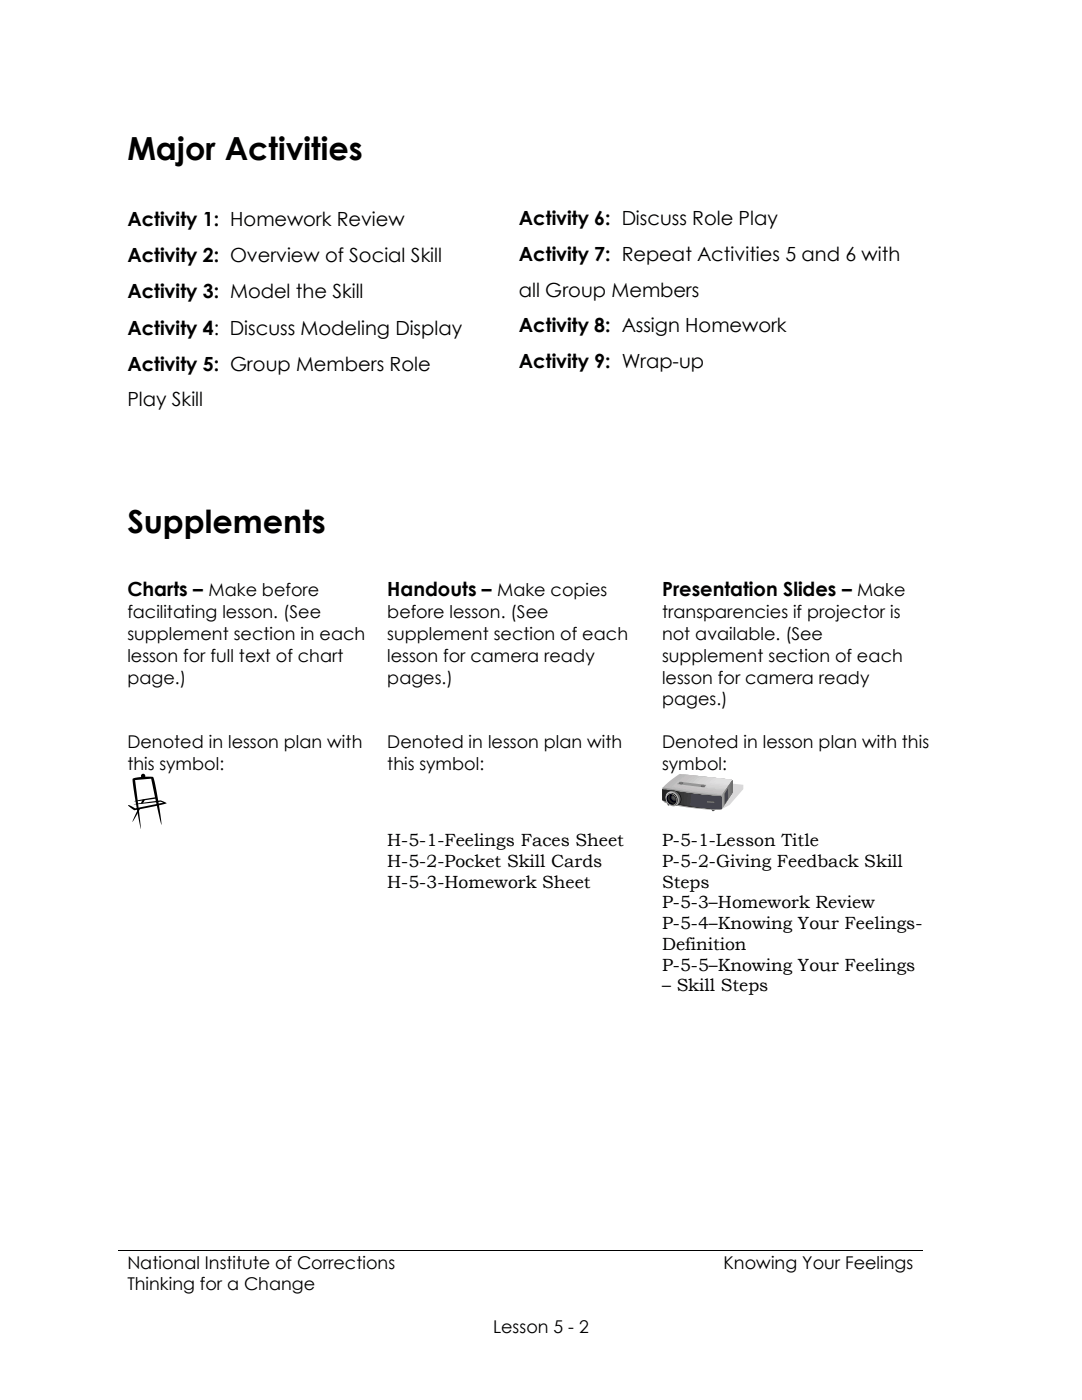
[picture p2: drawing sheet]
<svg xmlns="http://www.w3.org/2000/svg" width="216mm" height="279mm" viewBox="0 0 216 279" stroke-linecap="round" stroke-linejoin="round" font-family="sans-serif">
<path d="M23.5 249.5h78.1M101.8 249.5h4M105.9 249.5h78.3" fill="none" stroke="#000" stroke-width=".2"/>
<g fill="#000">
<path d="M101.6 249.4h.2v.2h-.2z" fill-rule="evenodd"/>
<path d="M105.8 249.4h.1v.2h-.1z" fill-rule="evenodd"/>
</g>
<g fill="#fff">
<path d="M24.6 41h.3v.2h-.3z" fill-rule="evenodd"/>
<path d="M24.6 41h.3v.2h-.3z" fill-rule="evenodd"/>
<path d="M24.9 41h69v.2h-69z" fill-rule="evenodd"/>
<path d="M93.9 41h.2v.2h-.2z" fill-rule="evenodd"/>
<path d="M93.9 41h.2v.2h-.2z" fill-rule="evenodd"/>
<path d="M24.6 41.2h.3v7.2h-.3z" fill-rule="evenodd"/>
<path d="M93.9 41.2h.2v7.2h-.2z" fill-rule="evenodd"/>
<path d="M24.6 48.4h.3v7.1h-.3z" fill-rule="evenodd"/>
<path d="M93.9 48.4h.2v7.1h-.2z" fill-rule="evenodd"/>
<path d="M24.6 62.7h.3v.2h-.3z" fill-rule="evenodd"/>
<path d="M24.6 62.7h.3v.2h-.3z" fill-rule="evenodd"/>
<path d="M24.9 62.7h69v.2h-69z" fill-rule="evenodd"/>
<path d="M93.9 62.7h.2v.2h-.2z" fill-rule="evenodd"/>
<path d="M93.9 62.7h.2v.2h-.2z" fill-rule="evenodd"/>
<path d="M24.6 55.5h.3v7.2h-.3z" fill-rule="evenodd"/>
<path d="M93.9 55.5h.2v7.2h-.2z" fill-rule="evenodd"/>
</g>
<g fill="#000">
<path d="M26.8 159.9l4.4-.8v.3z" fill-rule="evenodd"/>
<path d="M28.4 159.6l.6-.1-.5 .8-.4 .1z" fill-rule="evenodd"/>
<path d="M25.6 160.7l1.4 .6 5.6-1.1-.6-.2-5.3 .5 4.3-.6a2.26 2.26 0 0 1 2.3 .4l-5.7 1.3a1.16 1.16 0 0 1-1.6-.5z" fill-rule="evenodd"/>
<path d="M27.6 161.4l.4-.1-1.6 2.7z" fill-rule="evenodd"/>
<path d="M26.5 155.4l1.7-.3a.45 .45 0 0 1 .3-.7 .45 .45 0 0 1 .5 .6h1.5a51.9 51.9 0 0 1 1.7 9.6l-2-9.2-3.2 .3 1.1 9.8v-.1a80.5 80.5 0 0 1-1.6-10z" fill-rule="evenodd"/>
</g>
<path d="M143.7 156.1l4.6 .5v.9l-2.7 3.2-1.5 .7-1.6-3.8z" fill-rule="evenodd" fill="#d8d8d8"/>
<g fill="#4f4449">
<path d="M141.8 161.3l1.2 .2-.7 .4h-.2z" fill-rule="evenodd"/>
<path d="M133.1 160.1l1.1 .3-.9 .3z" fill-rule="evenodd"/>
</g>
<path d="M132.6 156.8l3-2.4 10.4 1.2 .3 .4-2.4 2.9-8-1-3.7-.7z" fill-rule="evenodd" fill="#bcb7ba"/>
<path d="M133.3 156.9l2.1-1.8a1.86 1.86 0 0 1 2.1-.4l8.5 .9 .2 .4-1.5 1.8a1.27 1.27 0 0 1-1.7 .8l-7.1-.9-2.7-.6z" fill-rule="evenodd" fill="#bfbabc"/>
<path d="M134.4 156.6l1.6-1.3a1.9 1.9 0 0 1 2.1-.6l6.5 .7a1.87 1.87 0 0 1 1.6 .5l-1.4 1.8a1.19 1.19 0 0 1-1.6 .7l-5.9-.8-3.2-.6z" fill-rule="evenodd" fill="#c4bfc1"/>
<path d="M135.2 156.7l1.6-1.4a1.91 1.91 0 0 1 2.2-.5l5.7 .7a1.76 1.76 0 0 1 1.5 .3l-1.3 1.7a1.1 1.1 0 0 1-1.5 .6l-6.3-.8-2.1-.4z" fill-rule="evenodd" fill="#c6c1c4"/>
<path d="M136.2 156.5l1.3-1.1a1.77 1.77 0 0 1 2.1-.5l5.2 .6a1.62 1.62 0 0 1 1.4 .3l-1.2 1.6a1.01 1.01 0 0 1-1.4 .5l-4.7-.5-3-.6z" fill-rule="evenodd" fill="#c9c4c6"/>
<path d="M137 156.5l.7-.6a2.48 2.48 0 0 1 2.9-.9l5.5 .7a.66 .66 0 0 1-.4 .8l-.6 .7a.93 .93 0 0 1-1.3 .5l-5-.6-2-.4z" fill-rule="evenodd" fill="#cec6c9"/>
<path d="M138 156.3l.5-.5a2.28 2.28 0 0 1 2.7-.7l4.9 .6a.69 .69 0 0 1-.5 .8l-.4 .6a.95 .95 0 0 1-1.4 .4l-4.1-.5-1.9-.4z" fill-rule="evenodd" fill="#d3ced1"/>
<path d="M138.9 156.3l.5-.5a1.99 1.99 0 0 1 2.3-.7l4.3 .5 .1 .2-.8 1a1.15 1.15 0 0 1-1.5 .5l-5.1-.8z" fill-rule="evenodd" fill="#d8d1d3"/>
<path d="M139.7 156.3l.9-.8a1.27 1.27 0 0 1 1.5-.3l3.9 .4 .1 .2-.7 .9a1.12 1.12 0 0 1-1.5 .3l-3.4-.4-.9-.2z" fill-rule="evenodd" fill="#dbd3d6"/>
<path d="M140.5 156.3l.3-.3a2.02 2.02 0 0 1 2.4-.7l2.8 .3 .1 .2-.4 .4a1.16 1.16 0 0 1-1.5 .6z" fill-rule="evenodd" fill="#ddd6d8"/>
<path d="M141.6 156l.1-.1a1.54 1.54 0 0 1 2-.5l2.3 .2 .1 .2-.3 .3a1.13 1.13 0 0 1-1.6 .5l-2.8-.4z" fill-rule="evenodd" fill="#e2dbdd"/>
<path d="M142.4 156l.9-.7 2.7 .3 .1 .2-.7 .7-3.1-.4z" fill-rule="evenodd" fill="#e5dde0"/>
<path d="M132.2 157.1l6.4 1.1 5.4 .5v2.9a38.3 38.3 0 0 1-11.4-1.5l-.4-.4-.1-2.2z" fill-rule="evenodd" fill="#9b9391"/>
<path d="M146.1 155.8l.2 .4v1.8l-2.3 3.6v-2.9z" fill-rule="evenodd" fill="#a59e9b"/>
<path d="M146.1 155.8l.2 .9a2.85 2.85 0 0 1-.8 2.6l-1.4 2v-1.4a2.74 2.74 0 0 1 .8-2.4z" fill-rule="evenodd" fill="#a39999"/>
<path d="M146.1 155.8l.2 .9a2.76 2.76 0 0 1-.8 2.5l-1.2 1.8v-1.3a2.69 2.69 0 0 1 .8-2.5z" fill-rule="evenodd" fill="#9b9396"/>
<path d="M146.1 155.8v.1a3.5 3.5 0 0 1-.8 3.7l-.8 1.2v-1.4a2.6 2.6 0 0 1 .7-2.3z" fill-rule="evenodd" fill="#998e93"/>
<path d="M146.1 155.8l.1 .2a3.8 3.8 0 0 1-1 3.7l-.5 .8v-1.3a2.4 2.4 0 0 1 .6-2.3z" fill-rule="evenodd" fill="#91898e"/>
<path d="M146.1 155.8l.1 .1a3.6 3.6 0 0 1-.9 3.6l-.5 .7v-1.9a2.09 2.09 0 0 1 .7-1.6z" fill-rule="evenodd" fill="#8e848c"/>
<path d="M146.1 155.8l.2 .8a3.2 3.2 0 0 1-1 2.8l-.3 .5v-2.5z" fill-rule="evenodd" fill="#877f89"/>
<path d="M146.1 155.8l.2 .8a2.84 2.84 0 0 1-.8 2.6l-.3 .4v-1.2a2.99 2.99 0 0 1 .8-2.4z" fill-rule="evenodd" fill="#847a87"/>
<path d="M146.1 155.8l.2 .7a3 3 0 0 1-.8 2.7l-.1 .2v-1.2a2.69 2.69 0 0 1 .6-2.3z" fill-rule="evenodd" fill="#7c7582"/>
<path d="M146.1 155.8l.2 .2v1a2.25 2.25 0 0 1-.7 1.9l-.1 .2v-1.2a2.19 2.19 0 0 1 .5-1.9z" fill-rule="evenodd" fill="#7a707f"/>
<path d="M146.1 155.8l.2 .2v1a1.69 1.69 0 0 1-.5 1.6l-.1 .2v-2.3z" fill-rule="evenodd" fill="#726b7c"/>
<path d="M146.1 155.8l.2 .2v2l-.4 .5v-2.2z" fill-rule="evenodd" fill="#70667a"/>
<path d="M132.1 157.5l4.8 .8 7 .8 .1 2.3-6.2-.4a26.3 26.3 0 0 1-5.7-1.3z" fill-rule="evenodd" fill="#28231c"/>
<path d="M132.7 157.6l5.6 .9 5.6 .6 .1 2.3-6.3-.4-2.5-.5-2.2-.6-.3-.1z" fill-rule="evenodd" fill="#2b2821"/>
<path d="M133.4 157.7l4 .6 6.5 .8 .1 2.3-5.7-.4-2.6-.4-2.4-.7z" fill-rule="evenodd" fill="#2d2826"/>
<path d="M134 157.8l4.7 .7 5.2 .5 .1 2.4-5.7-.4-2.4-.4-1.9-.5z" fill-rule="evenodd" fill="#302d2b"/>
<path d="M134.7 157.9l4.8 .7 4.4 .4 .1 2.4-5.1-.3-2-.3-2.3-.6z" fill-rule="evenodd" fill="#333033"/>
<path d="M135.3 158l4.1 .6 4.5 .4 .1 2.4-5.4-.4-3.4-.7z" fill-rule="evenodd" fill="#353335"/>
<path d="M135.9 158.1l8 .9 .1 2.4-5.1-.3-3.1-.7z" fill-rule="evenodd" fill="#38353d"/>
<path d="M136.6 158.2l7.3 .8 .1 2.4-4.5-.3-3.1-.6z" fill-rule="evenodd" fill="#3a383f"/>
<path d="M137.2 158.3l6.7 .7 .1 2.4-3.8-.2-3.1-.5z" fill-rule="evenodd" fill="#3d3a47"/>
<path d="M137.8 158.4l6.1 .6 .1 2.4-3.8-.2-2.5-.4z" fill-rule="evenodd" fill="#3f3f4c"/>
<path d="M138.5 158.5l5.4 .5 .1 2.4-3.5-.2-2.2-.3z" fill-rule="evenodd" fill="#423f51"/>
<g fill="#444456">
<path d="M139.1 158.6l4.8 .4 .1 2.4-5.1-.4z" fill-rule="evenodd"/>
<path d="M145.3 157.3v2.2l-.7 1.1v-2.2z" fill-rule="evenodd"/>
</g>
<path d="M133.5 158a1.6 1.6 0 0 1 2.1 .5 1.6 1.6 0 0 1-.3 2.1 1.66 1.66 0 0 1-1.8-.6 1.66 1.66 0 0 1 0-2z" fill-rule="evenodd" fill="#00000f"/>
<path d="M133.5 158a1.56 1.56 0 0 1 2 .6 1.56 1.56 0 0 1-.3 2 1.62 1.62 0 0 1-1.8-.6 1.62 1.62 0 0 1 .1-2z" fill-rule="evenodd" fill="#60605b"/>
<path d="M133.2 158.2a1.56 1.56 0 0 1 2 .5 1.56 1.56 0 0 1-.3 2.1 1.62 1.62 0 0 1-1.8-.7 1.62 1.62 0 0 1 .1-1.9z" fill-rule="evenodd" fill="#b5a891"/>
<path d="M133.2 158.2a1.47 1.47 0 0 1 1.9 .5 1.47 1.47 0 0 1-.3 2 1.52 1.52 0 0 1-1.7-.7 1.52 1.52 0 0 1 .1-1.8z" fill-rule="evenodd" fill="#baaf99"/>
<path d="M133.2 158.3a1.35 1.35 0 0 1 1.8 .5 1.35 1.35 0 0 1-.5 1.8 1.47 1.47 0 0 1-1.4-.7 1.47 1.47 0 0 1 .1-1.6z" fill-rule="evenodd" fill="#c4b7a3"/>
<path d="M133.2 158.3a1.27 1.27 0 0 1 1.7 .5 1.27 1.27 0 0 1-.5 1.7 1.37 1.37 0 0 1-1.3-.7 1.37 1.37 0 0 1 .1-1.5z" fill-rule="evenodd" fill="#c9bfa8"/>
<path d="M133.2 158.3a1.17 1.17 0 0 1 1.6 .5 1.17 1.17 0 0 1-.4 1.6 1.27 1.27 0 0 1-1.3-.7 1.27 1.27 0 0 1 .1-1.4z" fill-rule="evenodd" fill="#cec4af"/>
<path d="M133.3 158.3a1.08 1.08 0 0 1 1.4 .5 1.08 1.08 0 0 1-.4 1.4 1.17 1.17 0 0 1-1.2-.6 1.17 1.17 0 0 1 .2-1.3z" fill-rule="evenodd" fill="#d6ceba"/>
<path d="M133.3 158.4a.99 .99 0 0 1 1.3 .4 .99 .99 0 0 1-.4 1.3 1.08 1.08 0 0 1-1-.5 1.08 1.08 0 0 1 .1-1.2z" fill-rule="evenodd" fill="#ddd3c1"/>
<path d="M133.3 158.4a.88 .88 0 0 1 1.2 .4 .88 .88 0 0 1-.5 1.2 .99 .99 0 0 1-.7-1.6z" fill-rule="evenodd" fill="#e5ddcc"/>
<path d="M133.3 158.4a.79 .79 0 0 1 1.1 .4 .79 .79 0 0 1-.5 1.1 .88 .88 0 0 1-.6-1.5z" fill-rule="evenodd" fill="#eae2d3"/>
<path d="M133.3 158.5a.69 .69 0 0 1 1 .3 .69 .69 0 0 1-.6 .9 .78 .78 0 0 1-.4-1.2z" fill-rule="evenodd" fill="#efead8"/>
<path d="M133.3 158.5a.6 .6 0 0 1 .9 .3 .6 .6 0 0 1-.5 .8 .69 .69 0 0 1-.4-1.1z" fill-rule="evenodd" fill="#f9f2e2"/>
<path d="M133.3 158.5a.51 .51 0 0 1 .8 .3 .51 .51 0 0 1-.6 .6l-.3-.3z" fill-rule="evenodd" fill="#fff9ea"/>
<path d="M133.3 158.5a1.28 1.28 0 0 1 1.7 .5 1.28 1.28 0 0 1-.5 1.7 1.39 1.39 0 0 1-1.3-.7 1.39 1.39 0 0 1 .1-1.5z" fill-rule="evenodd" fill="#00000f"/>
<path d="M133.2 158.6a1.23 1.23 0 0 1 1.7 .5 1.23 1.23 0 0 1-.5 1.6 1.34 1.34 0 0 1-1.3-.7 1.34 1.34 0 0 1 .1-1.4z" fill-rule="evenodd" fill="#c1bcb2"/>
<path d="M133.2 158.6a1.16 1.16 0 0 1 1.6 .5 1.16 1.16 0 0 1-.5 1.5 1.26 1.26 0 0 1-1.2-.6 1.26 1.26 0 0 1 .1-1.4z" fill-rule="evenodd" fill="#c6c1b7"/>
<path d="M133.2 158.6a1.08 1.08 0 0 1 1.5 .4 1.08 1.08 0 0 1-.4 1.5 1.17 1.17 0 0 1-1.2-.6 1.17 1.17 0 0 1 .1-1.3z" fill-rule="evenodd" fill="#c9c6bf"/>
<path d="M133.2 158.6a1.01 1.01 0 0 1 1.4 .4 1.01 1.01 0 0 1-.4 1.4 1.09 1.09 0 0 1-1.1-.6 1.09 1.09 0 0 1 .1-1.2z" fill-rule="evenodd" fill="#ccccc1"/>
<path d="M133.2 158.6a.94 .94 0 0 1 1.3 .4 .94 .94 0 0 1-.4 1.3 1.02 1.02 0 0 1-1-.5 1.02 1.02 0 0 1 .1-1.2z" fill-rule="evenodd" fill="#d1d1c6"/>
<path d="M133.2 158.7a.85 .85 0 0 1 1.2 .4 .85 .85 0 0 1-.5 1.1 .95 .95 0 0 1-.7-1.5z" fill-rule="evenodd" fill="#d3d6ce"/>
<path d="M133.3 158.7a.77 .77 0 0 1 1 .3 .77 .77 0 0 1-.4 1.1 .87 .87 0 0 1-.6-1.4z" fill-rule="evenodd" fill="#d8dbd3"/>
<path d="M133.2 158.8a.68 .68 0 0 1 1 .2 .68 .68 0 0 1-.5 1 .82 .82 0 0 1-.5-1.2z" fill-rule="evenodd" fill="#dbe0db"/>
<path d="M133.3 158.7a.62 .62 0 0 1 .9 .3 .62 .62 0 0 1-.5 .8 .7 .7 0 0 1-.4-1.1z" fill-rule="evenodd" fill="#e0e5e0"/>
<path d="M133.2 158.8a.53 .53 0 0 1 .9 .2 .53 .53 0 0 1-.6 .7l-.3-.4z" fill-rule="evenodd" fill="#e2eae2"/>
<circle cx="133.6" cy="159.1" r=".46" fill="#e5efea"/>
<circle cx="133.6" cy="159.1" r=".39" fill="#eaf4ef"/>
<path d="M133.3 158.6a1.12 1.12 0 0 1 1.5 .5 1.12 1.12 0 0 1-.4 1.5 1.21 1.21 0 0 1-1.2-.6 1.21 1.21 0 0 1 .1-1.4z" fill-rule="evenodd" fill="#00000f"/>
<path d="M134.2 158.7l.3 .2 .4 .7a.55 .55 0 0 1-.6 .1 .55 .55 0 0 1-.4-.5z" fill-rule="evenodd" fill="#1e3030"/>
<path d="M134.1 158.8l.5 .3a.45 .45 0 0 1 .1 .7 .62 .62 0 0 1-.6-.3 .62 .62 0 0 1 0-.7z" fill-rule="evenodd" fill="#263335"/>
<path d="M134.1 158.8h.2l.3 .3a.41 .41 0 0 1 .1 .6 .58 .58 0 0 1-.6-.2 .58 .58 0 0 1 0-.7z" fill-rule="evenodd" fill="#283538"/>
<path d="M134.2 158.8l.4 .3a.39 .39 0 0 1 .1 .6 .54 .54 0 0 1-.6-.2 .54 .54 0 0 1 .1-.7z" fill-rule="evenodd" fill="#30383d"/>
<path d="M134.1 158.9a.54 .54 0 0 1 .6 .7 .47 .47 0 0 1-.5-.1 .47 .47 0 0 1-.1-.6z" fill-rule="evenodd" fill="#353a42"/>
<path d="M134.1 158.9h.1a.5 .5 0 0 1 .5 .7 .49 .49 0 0 1-.6-.7z" fill-rule="evenodd" fill="#3a3d44"/>
<path d="M134.1 159l.2-.2 .1 .1 .3 .6a.39 .39 0 0 1-.5 0 .39 .39 0 0 1-.1-.5z" fill-rule="evenodd" fill="#3f3f4c"/>
<path d="M134.2 159a.4 .4 0 0 1 .4 .1 .4 .4 0 0 1 0 .5 .42 .42 0 0 1-.4-.6z" fill-rule="evenodd" fill="#44424f"/>
<path d="M134.2 158.9l.3 .1 .2 .4a.32 .32 0 0 1-.5 0 .32 .32 0 0 1 0-.5z" fill-rule="evenodd" fill="#494454"/>
<path d="M134.3 158.9l.1 .1a.26 .26 0 0 1 .3 .3 .26 .26 0 0 1-.3 .2 .26 .26 0 0 1-.2-.3z" fill-rule="evenodd" fill="#514759"/>
<path d="M134.3 158.9l.1 .1a.24 .24 0 0 1 .2 .3 .24 .24 0 0 1-.3 .2 .24 .24 0 0 1-.1-.4z" fill-rule="evenodd" fill="#54495b"/>
<path d="M134.3 159l.3 .2a.18 .18 0 0 1-.3 .2 .2 .2 0 0 1 0-.4z" fill-rule="evenodd" fill="#5b4c60"/>
<path d="M133.4 158.8l.4-.2a.93 .93 0 0 0 0 1.1 .93 .93 0 0 0 1 .4 .85 .85 0 0 1-1.4-.4l-.1-.5z" fill-rule="evenodd" fill="#19233d"/>
<path d="M135.2 156.4l.4-.4 5.2 .6 .1 .2-.4 .4z" fill-rule="evenodd" fill="#9b9391"/>
<g fill="#444456">
<path d="M135.6 156.2a.31 .31 0 0 1 .4-.1 .31 .31 0 0 1 .2 .3l-.5 .1-.1-.1z" fill-rule="evenodd"/>
<path d="M139.9 156.8a.32 .32 0 0 1 .4-.2 .32 .32 0 0 1 .2 .4l-.5 .1z" fill-rule="evenodd"/>
</g>
<g fill="#7f7777">
<path d="M135.6 156.2a.32 .32 0 0 1 .4-.2 .32 .32 0 0 1 .2 .4h-.5z" fill-rule="evenodd"/>
<path d="M140 156.7a.31 .31 0 0 1 .4-.1 .31 .31 0 0 1 .1 .4h-.5l-.1-.1z" fill-rule="evenodd"/>
</g>
<path d="M141.1 159.9l1.4 .1v.3l-1.4-.1z" fill-rule="evenodd" fill="#917259"/>
<g fill="#fff">
<path d="M23.5 165.5h1.9v31.9h-1.9z" fill-rule="evenodd"/>
<path d="M73.5 165.5h1.9v31.9h-1.9z" fill-rule="evenodd"/>
<path d="M23.5 197.4h51.9v5.8h-51.9z" fill-rule="evenodd"/>
<path d="M25.4 165.5h48.1v4.6h-48.1z" fill-rule="evenodd"/>
<path d="M25.4 170.1h48.1v4.5h-48.1z" fill-rule="evenodd"/>
<path d="M25.4 174.6h48.1v4.6h-48.1z" fill-rule="evenodd"/>
<path d="M25.4 179.2h48.1v4.6h-48.1z" fill-rule="evenodd"/>
<path d="M25.4 183.8h48.1v4.5h-48.1z" fill-rule="evenodd"/>
<path d="M25.4 188.3h48.1v4.6h-48.1z" fill-rule="evenodd"/>
<path d="M25.4 192.9h48.1v4.5h-48.1z" fill-rule="evenodd"/>
<path d="M75.4 165.5h1.9v12.5h-1.9z" fill-rule="evenodd"/>
<path d="M128.3 165.5h1.9v12.5h-1.9z" fill-rule="evenodd"/>
<path d="M75.4 178h54.8v25.2h-54.8z" fill-rule="evenodd"/>
<path d="M77.3 165.5h51v4.2h-51z" fill-rule="evenodd"/>
<path d="M77.3 169.7h51v4.1h-51z" fill-rule="evenodd"/>
<path d="M77.3 173.8h51v4.2h-51z" fill-rule="evenodd"/>
<path d="M130.2 165.5h1.9v37.7h-1.9z" fill-rule="evenodd"/>
<path d="M185.5 165.5h1.9v37.7h-1.9z" fill-rule="evenodd"/>
<path d="M132.1 165.5h53.4v4.2h-53.4z" fill-rule="evenodd"/>
<path d="M132.1 169.7h53.4v4.1h-53.4z" fill-rule="evenodd"/>
<path d="M132.1 173.8h53.4v4.2h-53.4z" fill-rule="evenodd"/>
<path d="M132.1 178h53.4v4.1h-53.4z" fill-rule="evenodd"/>
<path d="M132.1 182.1h53.4v4.1h-53.4z" fill-rule="evenodd"/>
<path d="M132.1 186.2h53.4v4.2h-53.4z" fill-rule="evenodd"/>
<path d="M132.1 190.4h53.4v4.1h-53.4z" fill-rule="evenodd"/>
<path d="M132.1 194.5h53.4v4.2h-53.4z" fill-rule="evenodd"/>
<path d="M132.1 198.7h53.4v4.5h-53.4z" fill-rule="evenodd"/>
</g>
<g font-size="6.3">
<text x="25.4" y="31.8">Major Activities</text>
<text x="25.4" y="106.4">Supplements</text>
</g>
<g font-size="3.9">
<text x="25.4" y="45.2">Activity 1: Homework Review</text>
<text x="103.5" y="44.9">Activity 6: Discuss Role Play</text>
<text x="25.4" y="52.3">Activity 2: Overview of Social Skill</text>
<text x="103.5" y="52">Activity 7: Repeat Activities 5 and 6 with</text>
<text x="25.4" y="59.4">Activity 3: Model the Skill</text>
<text x="103.5" y="59.2">all Group Members</text>
<text x="25.4" y="66.9">Activity 4: Discuss Modeling Display</text>
<text x="103.5" y="66.3">Activity 8: Assign Homework</text>
<text x="25.4" y="74">Activity 5: Group Members Role</text>
<text x="103.5" y="73.5">Activity 9: Wrap-up</text>
<text x="25.4" y="81.1">Play Skill</text>
<text x="25.4" y="119">Charts – Make before</text>
<text x="77.3" y="119">Handouts – Make copies</text>
<text x="132.1" y="119">Presentation Slides – Make</text>
</g>
<g font-size="3.5">
<text x="25.4" y="123.4">facilitating lesson. (See</text>
<text x="77.3" y="123.4">before lesson. (See</text>
<text x="132.1" y="123.4">transparencies if projector is</text>
<text x="25.4" y="127.7">supplement section in each</text>
<text x="77.3" y="127.7">supplement section of each</text>
<text x="132.1" y="127.7">not available. (See</text>
<text x="25.4" y="132.1">lesson for full text of chart</text>
<text x="25.4" y="136.4">page.)</text>
<text x="77.3" y="132.1">lesson for camera ready</text>
<text x="77.3" y="136.4">pages.)</text>
<text x="132.1" y="132.1">supplement section of each</text>
<text x="132.1" y="136.4">lesson for camera ready</text>
<text x="132.1" y="140.7">pages.)</text>
<text x="25.4" y="149.4">Denoted in lesson plan with</text>
<text x="77.3" y="149.4">Denoted in lesson plan with</text>
<text x="132.1" y="149.4">Denoted in lesson plan with this</text>
<text x="25.4" y="153.7">this symbol:</text>
<text x="77.3" y="153.7">this symbol:</text>
<text x="132.1" y="153.7">symbol:</text>
<text x="77.3" y="168.9">H-5-1-Feelings Faces Sheet</text>
<text x="77.3" y="173">H-5-2-Pocket Skill Cards</text>
<text x="132.1" y="168.9">P-5-1-Lesson Title</text>
<text x="132.1" y="173">P-5-2-Giving Feedback Skill</text>
<text x="77.3" y="177.1">H-5-3-Homework Sheet</text>
<text x="132.1" y="177.1">Steps</text>
<text x="132.1" y="181.3">P-5-3–Homework Review</text>
<text x="132.1" y="185.4">P-5-4–Knowing Your Feelings-</text>
<text x="132.1" y="189.6">Definition</text>
<text x="132.1" y="193.7">P-5-5–Knowing Your Feelings</text>
<text x="132.1" y="197.8">– Skill Steps</text>
<text x="25.4" y="253.2">National Institute of Corrections</text>
<text x="25.4" y="257.5">Thinking for a Change</text>
<text x="144.3" y="253.2">Knowing Your Feelings</text>
<text x="98.4" y="266">Lesson 5 - 2</text>
</g>
</svg>
